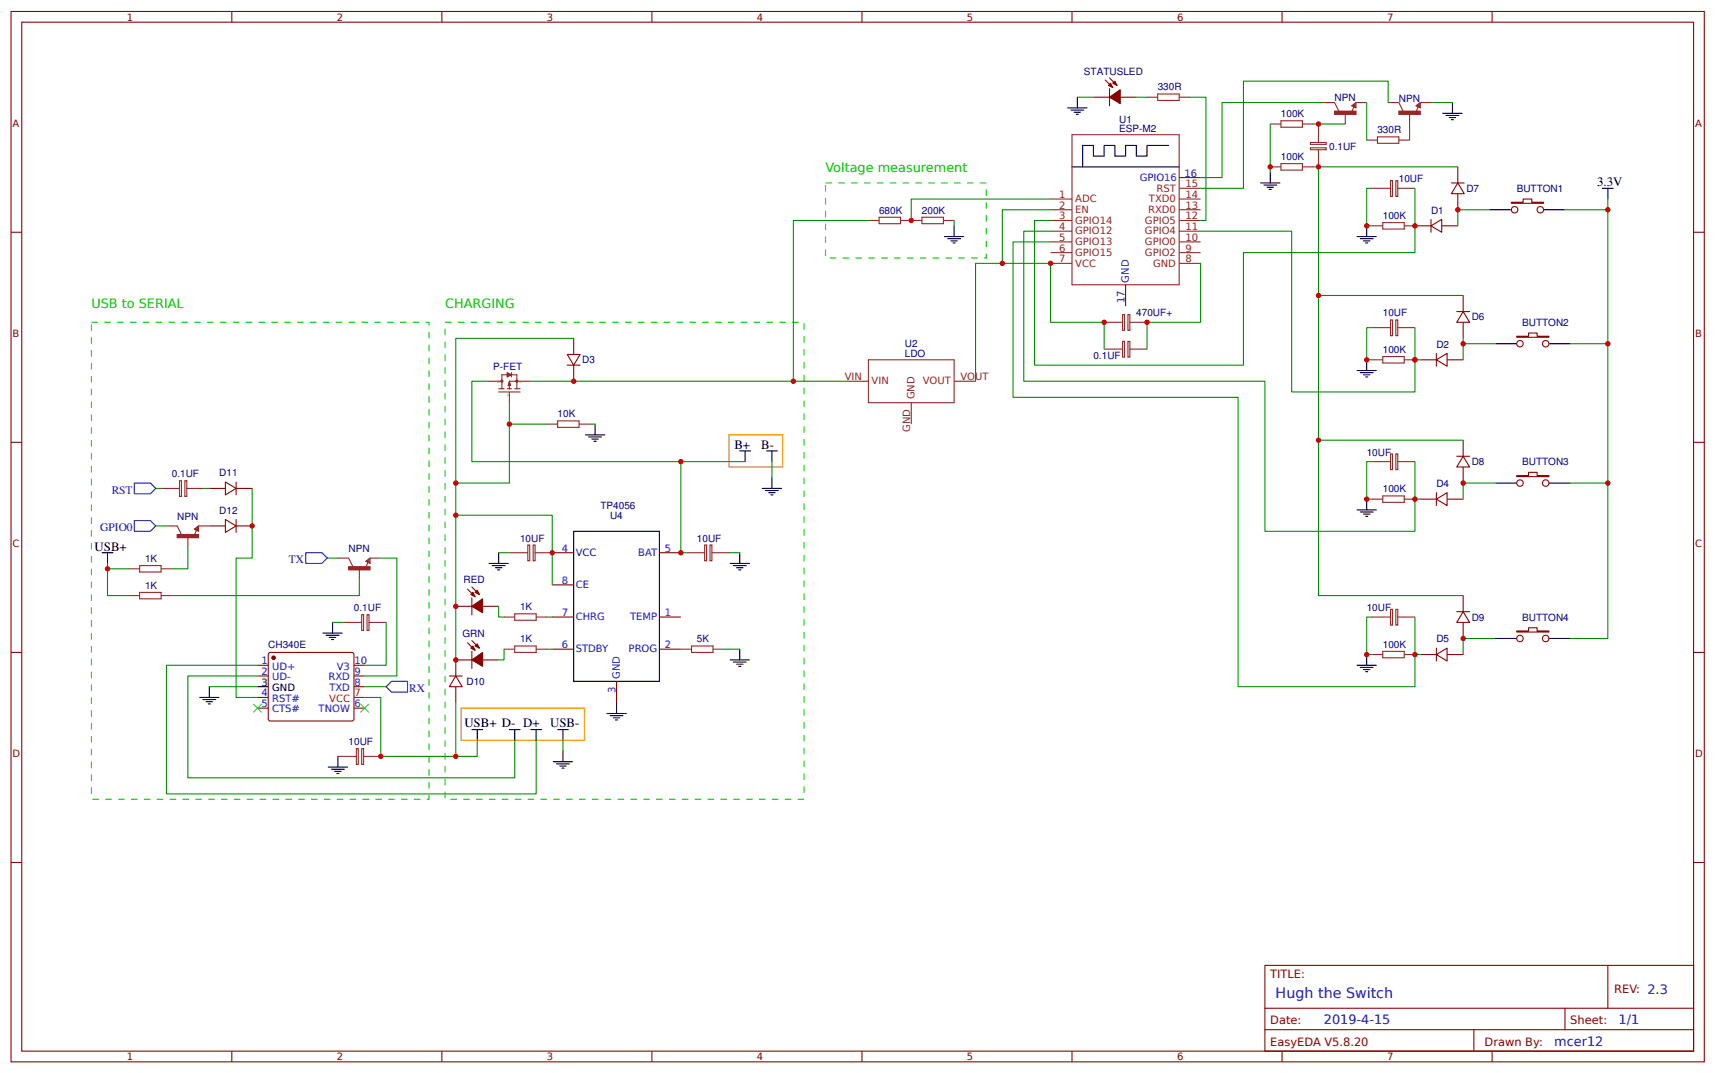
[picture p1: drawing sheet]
<svg xmlns="http://www.w3.org/2000/svg" width="423mm" height="265mm" viewBox="0 0 423 265" stroke-linecap="round" stroke-linejoin="round" font-family="sans-serif">
<g fill="none" stroke="#800" stroke-width=".26">
<path d="M2.7 2.8h418.1v259.3h-418.1zM5.4 5.5h412.7v254h-412.7zM57.2 2.8v2.7M109.1 2.8v2.7M160.9 2.8v2.7M212.8 2.8v2.7M264.7 2.8v2.7M272.9 19.8l1.8 1.8M273.9 19.2l1.9 1.9M316.5 2.8v2.7M368.4 2.8v2.7M270 24h3.9"/>
<path d="M273.9 21.9v4.2M276.6 24h3.9M2.7 57.3h2.7M291.1 43.8h5.3M349.3 55.7h4M353.3 55.7l2.6-1.5v3.1zM353.3 54.2v3.1M355.9 55.7h4M358.3 45.2h3.2M359.9 45.2l1.6 2.6h-3.2zM359.9 41.2v4M359.9 47.8v4"/>
<path d="M373.1 49.9h3v-.8h2.1v.8h2.9v.3h-8zM418.1 57.3h2.7M277.9 70.3v5.3M359.6 76.9h3.2M361.2 76.9l1.6 2.7h-3.2zM361.2 72.9v4M361.2 79.6v3.9M140 87.5h3.2l-1.6 2.6zM140 90.1h3.2M141.6 83.5v4M141.6 90.1v4M350.7 88.8h3.9"/>
<path d="M354.6 88.8l2.7-1.6v3.2zM354.6 87.2v3.2M357.3 88.8h3.9M374.5 83h2.9v-.8h2.1v.8h2.9v.3h-7.9zM2.7 109.2h2.7M55.6 119l2.7 1.6-2.7 1.6zM58.3 119v3.2M359.6 112.6h3.2M361.2 112.6l1.6 2.7h-3.2zM361.2 108.7v3.9M361.2 115.3v3.9M374.5 117.4h2.9v-.8h2.1v.8h2.9v.3h-7.9z"/>
<path d="M418.1 109.2h2.7M51.7 120.6h3.9M51.7 129.8h3.9M55.6 128.2l2.7 1.6-2.7 1.6zM58.3 128.2v3.2M58.3 120.6h4M58.3 129.8h4M136.3 136.4h5.3M162.8 136.4h5.3M350.7 123.2h3.9M354.6 123.2l2.7-1.6v3.2zM354.6 121.6v3.2"/>
<path d="M357.3 123.2h3.9M112.5 149.7h4M115.4 145.4l1.9 1.9M115.4 158.7l1.9 1.8M116.5 144.9l1.8 1.9M116.5 147.6v4.2M116.5 158.1l1.8 1.9M119.1 149.7h4M136.3 152.3h5.3M136.3 144.4h5.3M162.8 152.3h5.3M354.6 160v3.2"/>
<path d="M359.6 151h3.2M361.2 151l1.6 2.6h-3.2zM361.2 147v4M361.2 153.6v4M374.5 155.8h2.9v-.8h2.1v.8h2.9v.2h-7.9zM2.7 161.1h2.7M63.6 164.2h2.6M63.6 166.9h2.6M63.6 172.2h2.6M63.6 174.8h2.6M66.5 161.1h20.6l.3 .5-.1 16.1-.4 .3-20.4-.1-.3-.4v-15.9zM87.4 164.2h2.6"/>
<path d="M87.4 166.9h2.6M87.4 174.8h2.6M87.4 169.5h2.6M110.9 166.9h3.2M112.5 166.9l1.6 2.6h-3.2zM112.5 169.5v4M116.5 160.8v4.2M116.5 162.9h-4v4M119.1 162.9h4M136.3 160.3h5.3M152.2 168.2v5.3M162.8 160.3h5.3"/>
<path d="M350.7 161.6h3.9M354.6 161.6l2.7-1.6v3.2zM357.3 161.6h3.9M418.1 161.1h2.7M2.7 212.9h2.7M418.1 212.9h2.7M312.3 238.3h105.8v21.2h-105.8zM397 238.3v10.6M57.2 259.5v2.6M109.1 259.5v2.6M160.9 259.5v2.6M212.8 259.5v2.6"/>
<path d="M264.7 259.5v2.6M312.3 248.9h105.8M312.3 254.2h105.8M316.5 259.5v2.6M363.9 254.2v5.3M368.4 259.5v2.6M386.4 248.9v5.3"/>
<circle cx="373.9" cy="51.8" r=".8"/>
<circle cx="380.3" cy="51.8" r=".8"/>
<circle cx="375.3" cy="84.9" r=".8"/>
<circle cx="381.6" cy="84.9" r=".8"/>
<circle cx="375.3" cy="119.2" r=".8"/>
<circle cx="381.6" cy="119.2" r=".8"/>
<circle cx="375.3" cy="157.6" r=".8"/>
<circle cx="381.6" cy="157.6" r=".8"/>
</g>
<g fill="none" stroke="#8d2323" stroke-width=".26">
<path d="M264.7 33.3h26.4v37h-26.4zM283.2 24h2.6M285.8 23.2h5.3v1.6h-5.3zM291.1 24h2.7M313.6 30.6h2.7M316.3 29.8h5.2v1.6h-5.2zM321.5 30.6h2.7M323.5 35.2h3.9v.4h-3.9zM323.5 36.5h3.9v.5h-3.9zM325.5 30.6v4.5M325.5 37v4.2M326.8 25.3h2.7l1 2.1"/>
<path d="M332.1 28v2.6M333.7 26.1l1.1-.8v1.3zM334.2 26.4l-.5 1.3M334.2 26.1h.3M334.5 25.6v.8l-.5-.3zM334.8 25.3h2.6M337.4 34.6h2.7M340.1 33.8h5.3v1.6h-5.3zM342.7 25.3h2.7l1 2.1M345.4 34.6h2.6M348 28v2.6M349.6 26.1l1.1-.8v1.3z"/>
<path d="M350.1 26.1h.3M350.1 26.4l-.5 1.3M350.4 25.6v.8l-.5-.3zM350.7 25.3h2.6M214.4 54.4h2.6M217 53.6h5.3v1.6h-5.3zM222.3 54.4h5.3M227.6 53.6h5.3v1.6h-5.3zM232.9 54.4h2.7M259.4 49.1h5.3M259.4 51.8h5.3M259.4 54.4h5.3"/>
<path d="M259.4 57.1h5.3M259.4 59.7h5.3M291.1 46.5h5.3M291.1 49.1h5.3M291.1 51.8h5.3M291.1 54.4h5.3M291.1 57.1h5.3M291.1 59.7h5.3M313.6 41.2h2.7M316.3 40.4h5.2v1.6h-5.2zM321.5 41.2h2.7M338.7 55.7h2.7"/>
<path d="M338.7 46.5h4.5M341.4 55h5.3v1.5h-5.3zM343.3 44.6h.5v3.9h-.5zM344.6 44.6h.5v3.9h-.5zM345.1 46.5h4.2M346.7 55.7h2.6M259.4 62.4h5.3M259.4 65h5.3M272.6 79.6h4.5M277.2 77.7h.4v3.8h-.4zM278.5 77.7h.5v3.8h-.5zM279 79.6h4.2"/>
<path d="M291.1 62.4h5.3M291.1 65h5.3M343.3 79h.5v3.9h-.5zM344.6 79h.5v3.9h-.5zM120.5 94.1h3.4M123.1 96h1.3M123.1 96.8h5.3M123.9 96v-3.5h3.7v3.5M125.2 96h1.1M125.2 92l1.1 .5-1.1 .6zM125.2 92.3l.6 .2M125.5 95.2h.5"/>
<path d="M125.5 92.3l.3 .2M125.8 94.1h5.2M125.8 94.4v1.6M125.8 96.8v2.6M125.8 94.1l-.3 1.1M125.8 94.1l.2 1.1M125.8 94.4l.2 .8M125.8 94.4l-.3 .8M125.8 94.6l-.3 .6M125.8 92.5l-.6 .3M125.8 92.5l-.3 .3M126.3 92v1.1"/>
<path d="M127.1 96h1.3M209.1 94.1h5.3M214.4 88.8h21.2v10.6h-21.2zM225 99.4v5.3M235.6 94.1h5.3M272.6 86.2h4.5M277.2 84.3h.4v3.9h-.4zM278.5 84.3h.5v3.9h-.5zM279 86.2h4.2M338.7 88.8h2.7M338.7 80.9h4.5M341.4 88h5.3v1.6h-5.3z"/>
<path d="M345.1 80.9h4.2M346.7 88.8h2.6M44.3 118.7h.5v3.9h-.5zM45.6 118.7h.5v3.9h-.5zM135 104.7h2.7M137.7 103.9h5.3v1.6h-5.3zM143 104.7h2.6M338.7 114h4.5M343.3 112.1h.5v3.8h-.5zM344.6 112.1h.5v3.8h-.5zM345.1 114h4.2M34.5 139.6h5.3v1.6h-5.3z"/>
<path d="M39.8 120.6h4.5M41.1 129.8h2.6l1.1 2.1M46.1 120.6h4.3M46.4 132.5v2.6M48 130.6l1-.8v1.4zM48.5 130.9l-.5 1.3M48.5 130.6h.3M48.8 130.1v.8l-.6-.3zM49 129.8h2.7M83.4 137.8h2.7l1 2.1M90.3 138.6l1.1-.8v1.3zM90.8 138.8l-.5 1.3"/>
<path d="M90.8 138.6h.3M91.1 138v.8l-.5-.2zM91.4 137.8h2.6M125.8 136.4h4.5M130.3 134.5h.5v3.9h-.5zM131.6 134.5h.5v3.9h-.5zM132.1 136.4h4.2M169.4 136.4h4.5M174 134.5h.4v3.9h-.4zM175.3 134.5h.5v3.9h-.5zM175.8 136.4h4.2M338.7 123.2h2.7"/>
<path d="M341.4 122.4h5.3v1.6h-5.3zM346.7 123.2h2.6M31.8 147h2.7M31.8 140.4h2.7M34.5 146.2h5.3v1.6h-5.3zM39.8 147h2.6M39.8 140.4h2.6M84.7 153.6h4.5M88.7 140.4v2.7M89.3 151.7h.5v3.9h-.5zM90.6 151.7h.5v3.9h-.5zM91.1 153.6h4.2"/>
<path d="M124.4 152.3h2.7M127.1 159.5h5.3v1.6h-5.3zM127.1 151.5h5.3v1.6h-5.3zM132.4 152.3h2.6M170.7 159.5h5.3v1.6h-5.3zM338.7 152.3h4.5M343.3 150.4h.5v3.9h-.5zM344.6 150.4h.5v3.9h-.5zM345.1 152.3h4.2M124.4 160.3h2.7M132.4 160.3h2.6M168.1 160.3h2.6"/>
<path d="M176 160.3h2.7M338.7 161.6h2.7M341.4 160.8h5.3v1.6h-5.3zM346.7 161.6h2.6M83.4 186.7h4.5M88 184.8h.5v3.9h-.5zM89.3 184.8h.5v3.9h-.5zM89.8 186.7h4.2"/>
<circle cx="123.9" cy="94.1" r=".26"/>
<circle cx="127.6" cy="94.1" r=".26"/>
</g>
<g fill="#800" stroke="#800" stroke-width=".26">
<path d="M275.2 20l.6 1.1-1.1-.5z"/>
<path d="M273.7 21.1l.5-.5 .5 1z"/>
<path d="M273.9 24l2.7-1.9v3.5z"/>
<path d="M117.3 146.2l.5-.5 .5 1.1z"/>
<path d="M116.2 146.8l.6-.6 .5 1.1z"/>
<path d="M116.5 149.7l2.6-1.9v3.5z"/>
<path d="M117.3 159.5l.5-.6 .5 1.1z"/>
<path d="M116.2 160l.6-.5 .5 1z"/>
<path d="M116.5 162.9l2.6-1.8v3.4z"/>
<circle cx="67.5" cy="162.4" r=".4"/>
</g>
<g fill="#8d2323" stroke="#8d2323" stroke-width=".26">
<path d="M329.5 27.4h5.3v.8h-5.3z"/>
<path d="M345.4 27.4h5.3v.8h-5.3z"/>
<path d="M43.7 131.9h5.3v.8h-5.3z"/>
<path d="M86.1 139.9h5.3v.8h-5.3z"/>
</g>
<g fill="none" stroke="#000" stroke-width=".26">
<path d="M263.6 26.6h4.8M264.4 27.2h3.2M265.2 27.7h1.6M265.7 28.2h.6M266 24v2.6M288.5 35.9h-5.3v2.6h-2.7v-2.6h-2.6v2.6h-2.7v-2.6h-2.6v2.6h-2.6v-2.6h-2.7v5.3M356.2 28h4.8M357 28.5h3.2M357.8 29h1.6M358.3 29.6h.6M358.6 25.3v2.7M233.2 58.4h4.7"/>
<path d="M234 58.9h3.1M234.8 59.5h1.6M235.3 60h.5M235.6 55.7v2.7M264.7 41.2h26.4M311.2 45.2h4.8M312 45.7h3.2M312.8 46.2h1.6M313.3 46.8h.6M313.6 42.5v2.7M335 58.4h4.8M335.8 58.9h3.2"/>
<path d="M336.6 59.5h1.6M337.2 60h.5M337.4 55.7v2.7M367.9 51.8h5.2M381.1 51.8h5.3M395.6 46.5h2.7M397 46.5v2.6M335 91.5h4.8M335.8 92h3.2M336.6 92.5h1.6M337.2 93.1h.5M337.4 88.8v2.7"/>
<path d="M369.2 84.9h5.3M382.4 84.9h5.3M144.5 107.3h4.8M145.3 107.9h3.2M146.1 108.4h1.6M146.7 108.9h.5M146.9 104.7v2.6M182.6 111.3h2.7M184 111.3v2.7M189.3 111.3h2.6M190.6 111.3v2.7M190.6 117.9v2.7"/>
<path d="M369.2 119.2h5.3M382.4 119.2h5.3M25.2 136.4h2.7M26.5 136.4v2.7M120.7 139.1h4.8M121.5 139.6h3.2M123.1 136.4v2.7M141.6 131.2h21.2v37h-21.2zM180.3 139.1h4.7M181.1 139.6h3.1M182.6 136.4v2.7M188.2 120.6h4.8"/>
<path d="M189 121.1h3.2M189.8 121.6h1.6M190.3 122.2h.5M335 125.9h4.8M335.8 126.4h3.2M336.6 126.9h1.6M337.2 127.4h.5M337.4 123.2v2.7M79.7 156.3h4.8M80.5 156.8h3.2M81.3 157.3h1.6M81.8 157.9h.6"/>
<path d="M82.1 153.6v2.7M122.3 140.1h1.6M122.8 140.7h.6M181.8 140.1h1.6M182.4 140.7h.5M369.2 157.6h5.3M382.4 157.6h5.3M49.3 172.2h4.8M50.1 172.7h3.2M50.9 173.2h1.6M51.4 173.8h.5M51.7 169.5v2.7"/>
<path d="M63.6 169.5h2.6M149.8 176.1h4.8M150.6 176.7h3.2M151.4 177.2h1.6M152 177.7h.5M152.2 173.5v2.6M180.3 162.9h4.7M181.1 163.4h3.1M181.8 164h1.6M182.4 164.5h.5M182.6 160.3v2.6M335 164.2h4.8"/>
<path d="M335.8 164.8h3.2M336.6 165.3h1.6M337.2 165.8h.5M337.4 161.6v2.6M81 189.4h4.8M81.8 189.9h3.2M82.6 190.4h1.6M83.2 190.9h.5M83.4 186.7v2.7M116.5 180.1h2.6M117.8 180.1v2.6M125.8 180.1h2.6"/>
<path d="M127.1 180.1v2.6M131 180.1h2.7M132.4 180.1v2.6M136.6 188h4.8M137.4 188.6h3.2M137.7 180.1h2.6M138.2 189.1h1.6M138.7 189.6h.6M139 180.1v2.6M139 185.4v2.6"/>
</g>
<g fill="none" stroke="#080" stroke-width=".26">
<path d="M266 24h4M280.5 24h2.7M293.8 24h3.9v30.4h-1.3M313.6 30.6v11.9M324.2 30.6h7.9M326.8 25.3h-25.1v18.5h-5.3M337.4 25.3v9.3M342.7 25.3v-5.3h-35.7v26.5h-10.6M348 30.6v4M353.3 25.3h5.3M214.4 54.4h-18.5v39.7h-64.9M235.6 54.4v1.3"/>
<path d="M259.4 57.1h-6.6v37h59.5v37.1h37v-8M259.4 59.7h-9.3v38.4h55.6v71.4h43.6v-7.9M259.4 51.8h-11.9v13.2h11.9v14.6h13.2v6.6M259.4 49.1h-34.4v5.3M296.4 57.1h22.5v39.7h30.4v-8M324.2 41.2h1.3M338.7 46.5h-1.3v9.2h1.3M349.3 46.5v15.9h-42.3v27.7h-51.6v-35.7h4M359.9 41.2h-34.4v31.7h35.7M367.9 51.8h-8v3.9M386.4 51.8h10.6M397 49.1v108.5h-9.3"/>
<path d="M247.5 65h-6.6v29.1M296.4 65v14.6h-13.2v6.6M325.5 72.9v35.8h35.7M120.5 94.1h-4v19.9h51.6M125.8 99.4v19.8h-13.3v8M141.6 83.5h-29.1v35.7M195.9 94.1h13.2M338.7 80.9h-1.3v7.9h1.3M349.3 80.9v7.9M349.3 88.8h1.4M361.2 83.5v1.4M369.2 84.9h-8v3.9"/>
<path d="M387.7 84.9h9.3M125.8 104.7h9.2M145.6 104.7h1.3M184 114h-15.9v22.4h1.3M190.6 114v3.9M325.5 108.7v38.3h35.7M338.7 114h-1.3v9.2h1.3M349.3 114v9.2h1.4M369.2 119.2h-8v4M387.7 119.2h9.3M26.5 139.1v7.9h5.3M38.4 129.8h2.7"/>
<path d="M38.4 120.6h1.4M46.4 135.1v5.3h-4M50.4 120.6h1.3M62.3 120.6v17.2h-4v34.4h5.3M80.8 137.8h2.6M94 137.8h4v29.1h-8M123.1 136.4h2.7M180 136.4h2.6M26.5 140.4h5.3M82.1 153.6h2.6M88.7 143.1v3.9h-46.3M95.3 153.6v10.6h-5.3"/>
<path d="M123.1 149.7v2.6h1.3M135 152.3h1.3M136.3 144.4v-17.2h-23.8v35.7M338.7 152.3h-1.3v9.3h1.3M349.3 152.3v9.3h1.4M369.2 157.6h-8v4M51.7 169.5h11.9M63.6 166.9h-17.2v25.1h80.7v-9.3M63.6 164.2h-22.5v31.8h91.3v-13.3M90 172.2h4v14.5h23.8v-4M90 169.5h5.3M112.5 173.5v13.2"/>
<path d="M124.4 160.3v2.6h-1.3M135 160.3h1.3M178.7 160.3h3.9M139 182.7v2.7"/>
</g>
<path d="M180 107.3h13.2v8h-13.2zM113.9 174.8h30.4v7.9h-30.4z" fill="none" stroke="#f90" stroke-width=".26"/>
<path d="M87.4 172.2h2.6" fill="none" stroke="#f00" stroke-width=".26"/>
<g fill="#000" stroke="#3c3" stroke-width=".26">
<path d="M62.5 173.8l2.1 2.1zM64.6 173.8l-2.1 2.1z"/>
<path d="M89 173.8l2.1 2.1zM91.1 173.8l-2.1 2.1z"/>
</g>
<path d="M33.2 119.2h3.9l1.3 1.4-1.3 1.3h-3.9zM33.2 128.5h3.9l1.3 1.3-1.3 1.4h-3.9zM75.5 136.4h4l1.3 1.4-1.3 1.3h-4zM95.3 169.5l1.4-1.3h3.9v2.6h-3.9z" fill="none" stroke="#00f" stroke-width=".26"/>
<path d="M203.8 45.2h39.7v18.5h-39.7zM22.6 79.6h83.3v117.7h-83.3zM109.9 79.6h88.6v117.7h-88.6z" fill="none" stroke="#0c0" stroke-width=".26" stroke-dasharray="1.6 1.6" stroke-linecap="butt"/>
<g fill="#c00">
<circle cx="195.9" cy="94.1" r=".66"/>
<circle cx="141.6" cy="94.1" r=".66"/>
<circle cx="26.5" cy="140.4" r=".66"/>
<circle cx="125.8" cy="104.7" r=".66"/>
<circle cx="168.1" cy="114" r=".66"/>
<circle cx="112.5" cy="149.7" r=".66"/>
<circle cx="112.5" cy="186.7" r=".66"/>
<circle cx="136.3" cy="136.4" r=".66"/>
<circle cx="397" cy="51.8" r=".66"/>
<circle cx="397" cy="84.9" r=".66"/>
<circle cx="361.2" cy="119.2" r=".66"/>
<circle cx="361.2" cy="84.9" r=".66"/>
<circle cx="337.4" cy="161.6" r=".66"/>
<circle cx="349.3" cy="55.7" r=".66"/>
<circle cx="337.4" cy="55.7" r=".66"/>
<circle cx="349.3" cy="88.8" r=".66"/>
<circle cx="337.4" cy="88.8" r=".66"/>
<circle cx="349.3" cy="161.6" r=".66"/>
<circle cx="349.3" cy="123.2" r=".66"/>
<circle cx="337.4" cy="123.2" r=".66"/>
<circle cx="359.9" cy="51.8" r=".66"/>
<circle cx="361.2" cy="157.6" r=".66"/>
<circle cx="325.5" cy="41.2" r=".66"/>
<circle cx="325.5" cy="72.9" r=".66"/>
<circle cx="325.5" cy="108.7" r=".66"/>
<circle cx="325.5" cy="30.6" r=".66"/>
<circle cx="313.6" cy="41.2" r=".66"/>
<circle cx="397" cy="119.2" r=".66"/>
<circle cx="112.5" cy="162.9" r=".66"/>
<circle cx="94" cy="186.7" r=".66"/>
<circle cx="259.4" cy="65" r=".66"/>
<circle cx="247.5" cy="65" r=".66"/>
<circle cx="272.6" cy="79.6" r=".66"/>
<circle cx="283.2" cy="79.6" r=".66"/>
<circle cx="225" cy="54.4" r=".66"/>
<circle cx="168.1" cy="136.4" r=".66"/>
<circle cx="112.5" cy="127.2" r=".66"/>
<circle cx="112.5" cy="119.2" r=".66"/>
<circle cx="62.3" cy="129.8" r=".66"/>
</g>
<text font-size="3.5" fill="#00f" x="314.9" y="246.2">Hugh the Switch</text>
<g font-size="3.2" fill="#0c0">
<text x="203.8" y="42.5">Voltage measurement</text>
<text x="22.6" y="76.1">USB to SERIAL</text>
<text x="109.9" y="76.1">CHARGING</text>
</g>
<g font-size="3.2">
<text x="394.3" y="46">3.3V</text>
<text x="181.3" y="110.8">B+</text>
<text x="187.9" y="110.8">B-</text>
<text x="23.4" y="135.9">USB+</text>
<text x="114.6" y="179.6">USB+ D- D+</text>
<text x="135.8" y="179.6">USB-</text>
</g>
<g font-size="3.2" fill="#00f">
<text x="326.8" y="252.9">2019-4-15</text>
<text x="399.6" y="252.9">1/1</text>
<text x="383.7" y="258.2">mcer12</text>
</g>
<g font-size="2.8" fill="#00f">
<text x="27.6" y="121.9">RST</text>
<text x="24.8" y="131.2">GPIO0</text>
<text x="71.3" y="139.1">TX</text>
<text x="101" y="170.8">RX</text>
</g>
<g font-size="2.8" fill="#800">
<text x="313.6" y="241.5">TITLE:</text>
<text x="398.5" y="245.2">REV: 2.3</text>
<text x="313.6" y="252.9">Date:</text>
<text x="387.7" y="252.9">Sheet:</text>
<text x="313.6" y="258.2">EasyEDA V5.8.20</text>
<text x="366.5" y="258.2">Drawn By:</text>
</g>
<g font-size="2.5" fill="#800">
<text x="31.3" y="5.1">1</text>
<text x="83.2" y="5.1">2</text>
<text x="135" y="5.1">3</text>
<text x="186.9" y="5.1">4</text>
<text x="238.7" y="5.1">5</text>
<text x="290.6" y="5.1">6</text>
<text x="342.5" y="5.1">7</text>
<text x="3.1" y="31.4">A</text>
<text x="418.5" y="31.4">A</text>
<text x="3.1" y="83.3">B</text>
<text x="418.5" y="83.3">B</text>
<text x="3.1" y="135.1">C</text>
<text x="418.5" y="135.1">C</text>
<text x="3.1" y="187">D</text>
<text x="418.5" y="187">D</text>
<text x="31.3" y="261.7">1</text>
<text x="83.2" y="261.7">2</text>
<text x="135" y="261.7">3</text>
<text x="186.9" y="261.7">4</text>
<text x="238.7" y="261.7">5</text>
<text x="290.6" y="261.7">6</text>
<text x="342.5" y="261.7">7</text>
</g>
<g font-size="2.5" fill="#000080">
<text x="267.6" y="18.6">STATUSLED</text>
<text x="285.8" y="22.3">330R</text>
<text x="316.3" y="28.9">100K</text>
<text x="329.5" y="24.9">NPN</text>
<text x="345.4" y="25.2">NPN</text>
<text x="276.3" y="32.5">ESP-M2</text>
<text x="276.3" y="30.3">U1</text>
<text x="340.1" y="32.8">330R</text>
<text x="316.3" y="39.5">100K</text>
<text x="328.2" y="37.1">0.1UF</text>
<text x="345.4" y="45">10UF</text>
<text x="362" y="47.3">D7</text>
<text x="374.5" y="47.4">BUTTON1</text>
<text x="217" y="52.7">680K</text>
<text x="227.6" y="52.7">200K</text>
<text x="353.3" y="52.7">D1</text>
<text x="341.4" y="54">100K</text>
<text x="280.5" y="78.1">470UF+</text>
<text x="341.4" y="78.1">10UF</text>
<text x="363.4" y="79.1">D6</text>
<text x="375.8" y="80.5">BUTTON2</text>
<text x="143.7" y="89.7">D3</text>
<text x="223.4" y="88">LDO</text>
<text x="223.4" y="85.6">U2</text>
<text x="270" y="88.7">0.1UF</text>
<text x="341.4" y="87.1">100K</text>
<text x="354.6" y="85.8">D2</text>
<text x="121.8" y="91.3">P-FET</text>
<text x="137.7" y="103">10K</text>
<text x="337.4" y="112.5">10UF</text>
<text x="42.4" y="117.8">0.1UF</text>
<text x="54.1" y="117.5">D11</text>
<text x="363.4" y="114.8">D8</text>
<text x="375.8" y="114.9">BUTTON3</text>
<text x="148.2" y="125.7">TP4056</text>
<text x="341.4" y="121.5">100K</text>
<text x="354.6" y="120.2">D4</text>
<text x="43.7" y="128.4">NPN</text>
<text x="54.1" y="126.8">D12</text>
<text x="150.6" y="128.2">U4</text>
<text x="86.1" y="136.3">NPN</text>
<text x="128.4" y="133.7">10UF</text>
<text x="172.1" y="133.7">10UF</text>
<text x="35.8" y="138.7">1K</text>
<text x="114.4" y="144">RED</text>
<text x="35.8" y="145.3">1K</text>
<text x="87.4" y="150.9">0.1UF</text>
<text x="128.4" y="150.6">1K</text>
<text x="337.4" y="150.8">10UF</text>
<text x="363.4" y="153.2">D9</text>
<text x="375.8" y="153.3">BUTTON4</text>
<text x="66.2" y="159.9">CH340E</text>
<text x="114.2" y="157.2">GRN</text>
<text x="128.4" y="158.5">1K</text>
<text x="172.1" y="158.5">5K</text>
<text x="341.4" y="159.9">100K</text>
<text x="354.6" y="158.5">D5</text>
<text x="115.2" y="169.1">D10</text>
<text x="86.1" y="183.9">10UF</text>
</g>
<g font-size="2.5" fill="#00f">
<text x="281.4" y="44.6">GPIO16</text>
<text x="292.4" y="43.6">16</text>
<text x="278.7" y="69.8" transform="rotate(-90 278.7 69.8)">GND</text>
<text x="277.6" y="74.8" transform="rotate(-90 277.6 74.8)">17</text>
<text x="138.7" y="136.2">4</text>
<text x="142.2" y="137.2">VCC</text>
<text x="157.6" y="137.2">BAT</text>
<text x="164.1" y="136.2">5</text>
<text x="138.7" y="144.1">8</text>
<text x="142.2" y="145.2">CE</text>
<text x="138.7" y="152.1">7</text>
<text x="142.2" y="153.1">CHRG</text>
<text x="155.6" y="153.1">TEMP</text>
<text x="164.1" y="152.1">1</text>
<text x="138.7" y="160">6</text>
<text x="142.2" y="161.1">STDBY</text>
<text x="155.2" y="161.1">PROG</text>
<text x="164.1" y="160">2</text>
<text x="64.5" y="164">1</text>
<text x="64.5" y="166.6">2</text>
<text x="67.2" y="165.3">UD+</text>
<text x="67.2" y="167.9">UD-</text>
<text x="81.1" y="167.9">RXD</text>
<text x="83.2" y="165.3">V3</text>
<text x="87.5" y="166.6">9</text>
<text x="87.5" y="164">10</text>
<text x="153" y="167.7" transform="rotate(-90 153 167.7)">GND</text>
<text x="64.5" y="171.9">4</text>
<text x="67.2" y="173.2">RST#</text>
<text x="81.3" y="170.6">TXD</text>
<text x="87.5" y="169.3">8</text>
<text x="152" y="171.1" transform="rotate(-90 152 171.1)">3</text>
<text x="64.5" y="174.5">5</text>
<text x="67.2" y="175.9">CTS#</text>
<text x="78.7" y="175.9">TNOW</text>
<text x="87.5" y="174.5">6</text>
</g>
<g font-size="2.5" fill="#8d2323">
<text x="285.5" y="47.3">RST</text>
<text x="292.7" y="46.2">15</text>
<text x="261.5" y="48.9">1</text>
<text x="261.5" y="51.5">2</text>
<text x="265.5" y="49.9">ADC</text>
<text x="265.5" y="52.6">EN</text>
<text x="283.4" y="52.6">RXD0</text>
<text x="283.7" y="49.9">TXD0</text>
<text x="292.7" y="51.5">13</text>
<text x="292.7" y="48.9">14</text>
<text x="261.5" y="54.2">3</text>
<text x="261.5" y="56.8">4</text>
<text x="261.5" y="59.5">5</text>
<text x="265.5" y="55.2">GPIO14</text>
<text x="265.5" y="57.9">GPIO12</text>
<text x="282.7" y="57.9">GPIO4</text>
<text x="282.7" y="55.2">GPIO5</text>
<text x="292.7" y="59.5">10</text>
<text x="292.7" y="56.8">11</text>
<text x="292.7" y="54.2">12</text>
<text x="261.5" y="62.1">6</text>
<text x="261.5" y="64.7">7</text>
<text x="265.5" y="60.5">GPIO13</text>
<text x="265.5" y="63.2">GPIO15</text>
<text x="265.5" y="65.8">VCC</text>
<text x="282.7" y="63.2">GPIO2</text>
<text x="282.7" y="60.5">GPIO0</text>
<text x="284.7" y="65.8">GND</text>
<text x="292.7" y="64.7">8</text>
<text x="292.7" y="62.1">9</text>
<text x="208.5" y="93.8">VIN</text>
<text x="215.2" y="94.9">VIN</text>
<text x="227.9" y="94.9">VOUT</text>
<text x="237.1" y="93.8">VOUT</text>
<text x="225.8" y="98.6" transform="rotate(-90 225.8 98.6)">GND</text>
<text x="224.7" y="106.7" transform="rotate(-90 224.7 106.7)">GND</text>
</g>
<g font-size="2.5">
<text x="64.5" y="169.3">3</text>
<text x="67.2" y="170.6">GND</text>
</g>
<g font-size="2.5" fill="#f00">
<text x="81.3" y="173.2">VCC</text>
<text x="87.5" y="171.9">7</text>
</g>
<g font-size=".8" fill="#238d23">
<text x="123.4" y="94.6" transform="rotate(-90 123.4 94.6)">D</text>
<text x="128.9" y="94.6" transform="rotate(-90 128.9 94.6)">S</text>
<text x="125.8" y="97.8" transform="rotate(-90 125.8 97.8)">G</text>
</g>
</svg>
